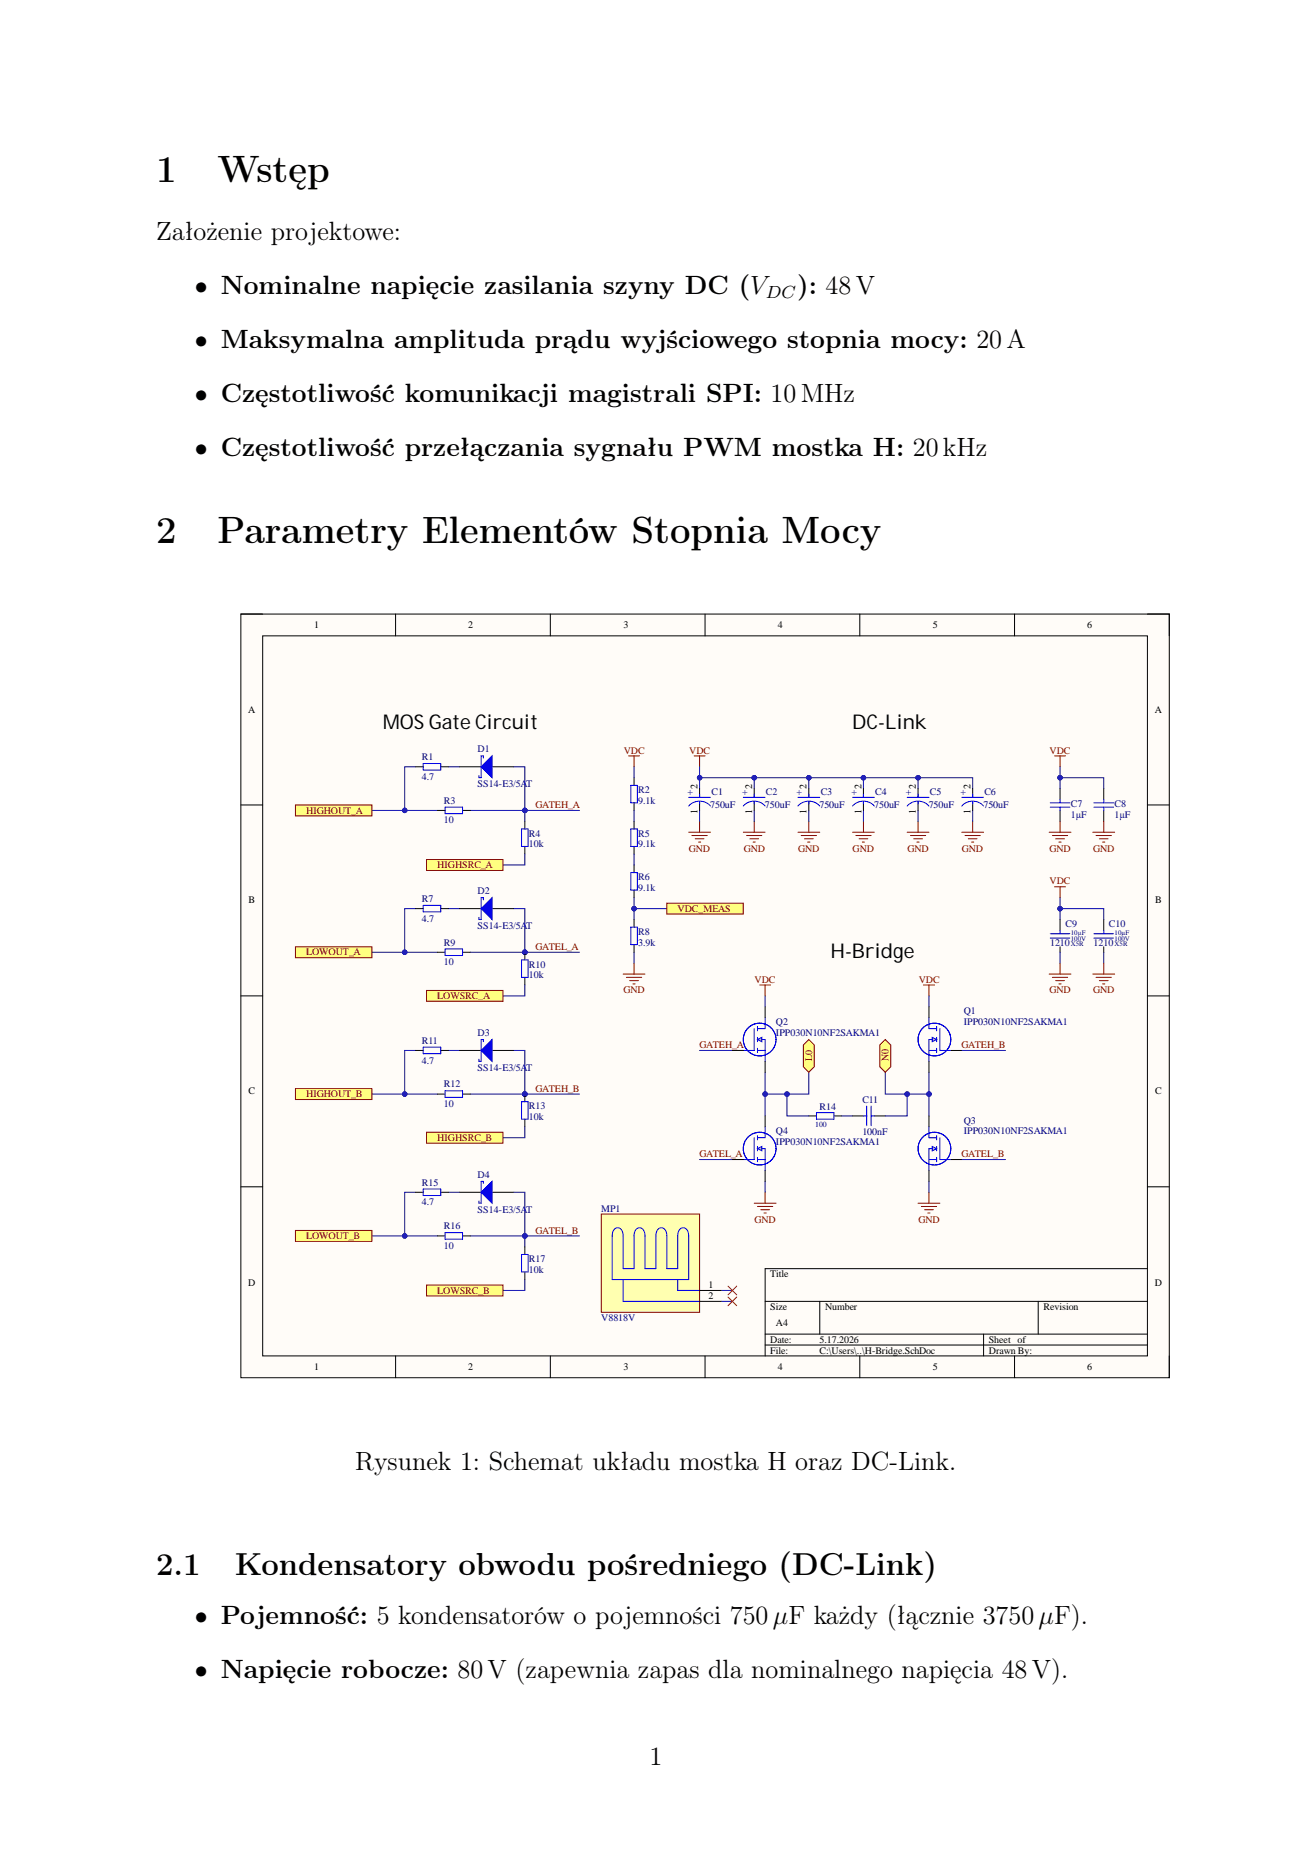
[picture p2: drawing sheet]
<svg xmlns="http://www.w3.org/2000/svg" width="210mm" height="297mm" viewBox="0 0 210 297" stroke-linecap="round" stroke-linejoin="round" font-family="sans-serif">
<path d="M38.6 98.3h148.6v122.3h-148.6z" fill-rule="evenodd" fill="#fffcf8"/>
<path d="M38.6 98.3h148.6v122.3h-148.6z" fill="none" stroke="#000" stroke-width=".16"/>
<path d="M42 101.8h141.7v115.3h-141.7z" fill-rule="evenodd" fill="#fffcf8"/>
<g fill="none" stroke="#000" stroke-width=".16">
<path d="M38.5 98.3h3.5M63.3 98.3v3.5M88.1 98.3v3.5M112.9 98.3v3.5M137.6 98.3v3.5M162.4 98.3v3.5M183.7 98.3h3.5v3.5M42 101.8h141.7v115.3h-141.7zM38.5 128.9h3.5M183.7 128.9h3.5M38.5 159.5h3.5M183.7 159.5h3.5"/>
<path d="M38.5 190h3.5M183.7 190h3.5M63.3 217.1v3.5M88.1 217.1v3.5M112.9 217.1v3.5M122.5 208.4h61.2M122.5 213.6h61.2M122.5 215.3h61.2M131.2 208.4v5.2M137.6 217.1v3.5M157.4 213.6v3.5M162.4 217.1v3.5"/>
<path d="M166.2 208.4v5.2M183.7 203.1h-61.2v14M187.2 217.1v3.5"/>
</g>
<path d="M112 126.3v-1.8h8.7v1.8" fill="none" stroke="#000080" stroke-width=".16"/>
<circle cx="112" cy="124.5" r=".35" fill="#000080"/>
<circle cx="112" cy="124.5" r=".35" fill="none" stroke="#000080" stroke-width=".16"/>
<circle cx="120.7" cy="124.5" r=".35" fill="#000080"/>
<g fill="none" stroke="#000080" stroke-width=".16">
<path d="M120.7 124.5h8.8v1.8"/>
<circle cx="120.7" cy="124.5" r=".35"/>
</g>
<circle cx="120.7" cy="124.5" r=".35" fill="#000080"/>
<circle cx="120.7" cy="124.5" r=".35" fill="none" stroke="#000080" stroke-width=".16"/>
<circle cx="129.5" cy="124.5" r=".35" fill="#000080"/>
<g fill="none" stroke="#000080" stroke-width=".16">
<path d="M129.5 124.5h26.2v1.8"/>
<circle cx="129.5" cy="124.5" r=".35"/>
</g>
<g fill="none" stroke="#800000" stroke-width=".16">
<path d="M110.2 133.2h3.5M110.8 133.8h2.4M111.3 134.3h1.4M111.8 134.8h.4M112 131.5v1.7M119 133.2h3.5M119.5 133.8h2.4M120 134.3h1.4M120.5 134.8h.4M120.7 131.5v1.7M127.7 133.2h3.5M128.2 133.8h2.5"/>
<path d="M128.8 134.3h1.4M129.3 134.8h.3M129.5 131.5v1.7M136.5 133.2h3.4M137 133.8h2.4M137.5 134.3h1.4M138 134.8h.4M138.2 131.5v1.7M145.2 133.2h3.5M145.7 133.8h2.5M146.2 134.3h1.4M146.8 134.8h.3"/>
<path d="M146.9 131.5v1.7M153.9 133.2h3.5M154.5 133.8h2.4M155 134.3h1.4M155.5 134.8h.4M155.7 131.5v1.7"/>
</g>
<circle cx="129.5" cy="124.5" r=".35" fill="#000080"/>
<circle cx="129.5" cy="124.5" r=".35" fill="none" stroke="#000080" stroke-width=".16"/>
<circle cx="138.2" cy="124.5" r=".35" fill="#000080"/>
<circle cx="138.2" cy="124.5" r=".35" fill="none" stroke="#000080" stroke-width=".16"/>
<circle cx="146.9" cy="124.5" r=".35" fill="#000080"/>
<g fill="none" stroke="#000080" stroke-width=".16">
<path d="M146.9 124.5v1.8"/>
<circle cx="146.9" cy="124.5" r=".35"/>
</g>
<circle cx="146.9" cy="124.5" r=".35" fill="#000080"/>
<g fill="none" stroke="#000080" stroke-width=".16">
<path d="M138.2 124.5v1.8"/>
<circle cx="146.9" cy="124.5" r=".35"/>
</g>
<circle cx="138.2" cy="124.5" r=".35" fill="#000080"/>
<g fill="none" stroke="#000080" stroke-width=".16">
<path d="M112 129.8v1.7M120.7 129.8v1.7M129.5 129.8v1.7M138.2 129.8v1.7M146.9 129.8v1.7M155.7 129.8v1.7M122.5 159.5v1.7M148.7 159.5v1.7"/>
<circle cx="138.2" cy="124.5" r=".35"/>
</g>
<g fill="none" stroke="#800000" stroke-width=".16">
<path d="M111.1 121h1.8M112 121v1.8M121.6 157.7h1.7M122.5 157.7v1.8M147.8 157.7h1.8M148.7 157.7v1.8M120.7 192.6h3.5M121.2 193.2h2.5M121.8 193.7h1.4M122.3 194.2h.3M122.5 190.9v1.7M146.9 192.6h3.5"/>
<path d="M147.5 193.2h2.4M148 193.7h1.4M148.5 194.2h.4M148.7 190.9v1.7"/>
</g>
<path d="M73.5 122.8h3.5M78.8 122.8h3.5" fill="none" stroke="#000" stroke-width=".16"/>
<path d="M77 122.8l1.8-1.8v3.5z" fill="#00f"/>
<path d="M77 122.8l1.8-1.8v3.5zM77.4 121.4v-.4h-.4v3.5h-.3v-.3" fill="none" stroke="#00f" stroke-width=".16"/>
<path d="M71.8 122.8h1.7M82.3 122.8h1.7v7" fill="none" stroke="#000080" stroke-width=".16"/>
<circle cx="84" cy="129.8" r=".35" fill="#000080"/>
<g fill="none" stroke="#000080" stroke-width=".16">
<path d="M66.5 122.8h-1.7v7h5.2"/>
<circle cx="84" cy="129.8" r=".35"/>
</g>
<circle cx="64.8" cy="129.8" r=".35" fill="#000080"/>
<g fill="none" stroke="#000080" stroke-width=".16">
<path d="M122.5 171.7v7"/>
<circle cx="64.8" cy="129.8" r=".35"/>
</g>
<circle cx="122.5" cy="175.2" r=".35" fill="#000080"/>
<g fill="none" stroke="#000080" stroke-width=".16">
<path d="M148.7 171.7v7"/>
<circle cx="122.5" cy="175.2" r=".35"/>
</g>
<circle cx="148.7" cy="175.2" r=".35" fill="#000080"/>
<circle cx="148.7" cy="175.2" r=".35" fill="none" stroke="#000080" stroke-width=".16"/>
<path d="M73.5 145.5h3.5M78.8 145.5h3.5" fill="none" stroke="#000" stroke-width=".16"/>
<path d="M78.8 143.7v3.5l-1.8-1.7z" fill="#00f"/>
<path d="M77.4 144.1v-.4h-.4v3.5h-.3v-.3M78.8 143.7v3.5l-1.8-1.7z" fill="none" stroke="#00f" stroke-width=".16"/>
<path d="M66.5 145.5h-1.7v7h5.2M71.8 145.5h1.7M82.3 145.5h1.7v7" fill="none" stroke="#000080" stroke-width=".16"/>
<circle cx="64.8" cy="152.5" r=".35" fill="#000080"/>
<circle cx="64.8" cy="152.5" r=".35" fill="none" stroke="#000080" stroke-width=".16"/>
<path d="M73.5 168.2h3.5M78.8 168.2h3.5" fill="none" stroke="#000" stroke-width=".16"/>
<path d="M78.8 166.4v3.5l-1.8-1.7z" fill="#00f"/>
<path d="M77.4 166.8v-.4h-.4v3.5h-.3v-.3M78.8 166.4v3.5l-1.8-1.7z" fill="none" stroke="#00f" stroke-width=".16"/>
<path d="M66.5 168.2h-1.7v7h5.2M71.8 168.2h1.7M82.3 168.2h1.7v7" fill="none" stroke="#000080" stroke-width=".16"/>
<circle cx="64.8" cy="175.2" r=".35" fill="#000080"/>
<circle cx="64.8" cy="175.2" r=".35" fill="none" stroke="#000080" stroke-width=".16"/>
<path d="M73.5 190.9h3.5M78.8 190.9h3.5" fill="none" stroke="#000" stroke-width=".16"/>
<path d="M77 190.9l1.8-1.8v3.5z" fill="#00f"/>
<path d="M77 190.9l1.8-1.8v3.5zM77.4 189.5v-.4h-.4v3.5h-.3v-.3" fill="none" stroke="#00f" stroke-width=".16"/>
<path d="M71.8 190.9h1.7M82.3 190.9h1.7v7" fill="none" stroke="#000080" stroke-width=".16"/>
<circle cx="84" cy="197.9" r=".35" fill="#000080"/>
<g fill="none" stroke="#000080" stroke-width=".16">
<path d="M66.5 190.9h-1.7v7h5.2"/>
<circle cx="84" cy="197.9" r=".35"/>
</g>
<circle cx="64.8" cy="197.9" r=".35" fill="#000080"/>
<g fill="none" stroke="#000080" stroke-width=".16">
<path d="M129.5 171.7v3.5h-7M122.5 189.1v1.8M148.7 189.1v1.8"/>
<circle cx="64.8" cy="197.9" r=".35"/>
</g>
<circle cx="122.5" cy="175.2" r=".35" fill="#000080"/>
<circle cx="122.5" cy="175.2" r=".35" fill="none" stroke="#000080" stroke-width=".16"/>
<circle cx="126" cy="175.2" r=".35" fill="#000080"/>
<g fill="none" stroke="#000080" stroke-width=".16">
<path d="M141.7 171.7v3.5h7"/>
<circle cx="126" cy="175.2" r=".35"/>
</g>
<circle cx="148.7" cy="175.2" r=".35" fill="#000080"/>
<circle cx="148.7" cy="175.2" r=".35" fill="none" stroke="#000080" stroke-width=".16"/>
<circle cx="145.2" cy="175.2" r=".35" fill="#000080"/>
<g fill="none" stroke="#000080" stroke-width=".16">
<path d="M169.7 126.3v-1.8h7v1.8"/>
<circle cx="145.2" cy="175.2" r=".35"/>
</g>
<path d="M169.7 126.3v1.7M169.7 129.8v1.7M176.7 126.3v1.7M176.7 129.8v1.7" fill="none" stroke="#000" stroke-width=".16"/>
<path d="M168.1 129.2h3.1M168.1 128.5h3.1M169.7 128v.5M169.7 129.2v.6M175.1 129.2h3.1M175.1 128.5h3.1M176.7 128v.5M176.7 129.2v.6" fill="none" stroke="#00f" stroke-width=".16"/>
<path d="M167.9 133.2h3.5M168.5 133.8h2.4M169 134.3h1.4M169.5 134.8h.3M169.7 131.5v1.7M174.9 133.2h3.5M175.4 133.8h2.5M176 134.3h1.4M176.5 134.8h.3M176.7 131.5v1.7" fill="none" stroke="#800000" stroke-width=".16"/>
<circle cx="169.7" cy="124.5" r=".35" fill="#000080"/>
<g fill="none" stroke="#000080" stroke-width=".16">
<path d="M59.5 129.8h5.3"/>
<circle cx="169.7" cy="124.5" r=".35"/>
</g>
<path d="M168.8 121h1.7M169.7 121v1.8" fill="none" stroke="#800000" stroke-width=".16"/>
<circle cx="64.8" cy="129.8" r=".35" fill="#000080"/>
<g fill="none" stroke="#000080" stroke-width=".16">
<path d="M59.5 152.5h5.3"/>
<circle cx="64.8" cy="129.8" r=".35"/>
</g>
<circle cx="64.8" cy="152.5" r=".35" fill="#000080"/>
<g fill="none" stroke="#000080" stroke-width=".16">
<path d="M59.5 175.2h5.3"/>
<circle cx="64.8" cy="152.5" r=".35"/>
</g>
<circle cx="64.8" cy="175.2" r=".35" fill="#000080"/>
<g fill="none" stroke="#000080" stroke-width=".16">
<path d="M59.5 197.9h5.3"/>
<circle cx="64.8" cy="175.2" r=".35"/>
</g>
<circle cx="64.8" cy="197.9" r=".35" fill="#000080"/>
<circle cx="64.8" cy="197.9" r=".35" fill="none" stroke="#000080" stroke-width=".16"/>
<path d="M129.5 166.4l.8 .9v3.5l-.8 .9-.9-.9v-3.5z" fill-rule="evenodd" fill="#ffff80"/>
<path d="M129.5 166.4l.8 .9v3.5l-.8 .9-.9-.9v-3.5z" fill="none" stroke="#800000" stroke-width=".16"/>
<path d="M141.7 166.4l.9 .9v3.5l-.9 .9-.9-.9v-3.5z" fill-rule="evenodd" fill="#ffff80"/>
<path d="M141.7 166.4l.9 .9v3.5l-.9 .9-.9-.9v-3.5z" fill="none" stroke="#800000" stroke-width=".16"/>
<path d="M47.3 128.9h12.2v1.7h-12.2z" fill-rule="evenodd" fill="#ffff80"/>
<path d="M47.3 128.9h12.2v1.7h-12.2z" fill="none" stroke="#800000" stroke-width=".16"/>
<path d="M47.3 151.6h12.2v1.7h-12.2z" fill-rule="evenodd" fill="#ffff80"/>
<path d="M47.3 151.6h12.2v1.7h-12.2z" fill="none" stroke="#800000" stroke-width=".16"/>
<path d="M47.3 174.3h12.2v1.7h-12.2z" fill-rule="evenodd" fill="#ffff80"/>
<path d="M47.3 174.3h12.2v1.7h-12.2z" fill="none" stroke="#800000" stroke-width=".16"/>
<path d="M47.3 197h12.2v1.8h-12.2z" fill-rule="evenodd" fill="#ffff80"/>
<path d="M47.3 197h12.2v1.8h-12.2z" fill="none" stroke="#800000" stroke-width=".16"/>
<path d="M112 122.8v1.7" fill="none" stroke="#000080" stroke-width=".16"/>
<circle cx="112" cy="124.5" r=".35" fill="#000080"/>
<g fill="none" stroke="#000080" stroke-width=".16">
<path d="M75.3 129.8h17.4"/>
<circle cx="112" cy="124.5" r=".35"/>
</g>
<circle cx="84" cy="129.8" r=".35" fill="#000080"/>
<g fill="none" stroke="#000080" stroke-width=".16">
<path d="M75.3 152.5h17.4M75.3 175.2h17.4M75.3 197.9h17.4"/>
<circle cx="84" cy="129.8" r=".35"/>
</g>
<circle cx="84" cy="197.9" r=".35" fill="#000080"/>
<g fill="none" stroke="#000080" stroke-width=".16">
<path d="M169.7 122.8v1.7M112 168.2h5.2M112 185.7h5.2"/>
<circle cx="84" cy="197.9" r=".35"/>
</g>
<circle cx="169.7" cy="124.5" r=".35" fill="#000080"/>
<circle cx="169.7" cy="124.5" r=".35" fill="none" stroke="#000080" stroke-width=".16"/>
<g fill="none" stroke="#00f" stroke-width=".16">
<path d="M120.7 164.7v3.5h-1.7M121.2 166.4h1.3v3.5M121.2 168.2h1.3M121.2 164.3v.7M121.2 166.1v.7M121.2 167.8v.7M122.5 162.9v1.8h-1.3"/>
<circle cx="121.6" cy="166.4" r="2.62"/>
</g>
<path d="M121.2 166.4l.7-.3v.7z" fill="#c0c0c0"/>
<g fill="none" stroke="#00f" stroke-width=".16">
<path d="M121.2 166.4l.7-.3v.7zM120.7 182.2v3.5h-1.7M121.2 183.9h1.3v3.5M121.2 185.7h1.3M121.2 181.8v.7M121.2 183.6v.7M121.2 185.3v.7M122.5 180.4v1.8h-1.3"/>
<circle cx="121.6" cy="183.9" r="2.62"/>
</g>
<path d="M117.2 168.2h1.8M122.5 161.2v1.7M122.5 169.9v1.8" fill="none" stroke="#000" stroke-width=".16"/>
<path d="M121.2 183.9l.7-.3v.7z" fill="#c0c0c0"/>
<g fill="none" stroke="#00f" stroke-width=".16">
<path d="M148.7 162.9v1.8h1.2M148.7 168.2h1.2M149.9 166.4h-1.2v3.5M149.9 164.3v.7M149.9 166.1v.7M149.9 167.8v.7M150.4 164.7v3.5h1.8M121.2 183.9l.7-.3v.7z"/>
<circle cx="149.6" cy="166.4" r="2.62"/>
</g>
<path d="M122.5 178.7v1.7M117.2 185.7h1.8M122.5 187.4v1.7" fill="none" stroke="#000" stroke-width=".16"/>
<path d="M149.2 166.1l.7 .3-.7 .4z" fill="#c0c0c0"/>
<g fill="none" stroke="#00f" stroke-width=".16">
<path d="M149.2 166.1l.7 .3-.7 .4zM148.7 180.4v1.8h1.2M148.7 185.7h1.2M149.9 183.9h-1.2v3.5M149.9 181.8v.7M149.9 183.6v.7M149.9 185.3v.7M150.4 182.2v3.5h1.8"/>
<circle cx="149.6" cy="183.9" r="2.62"/>
</g>
<path d="M148.7 161.2v1.7M148.7 169.9v1.8M152.2 168.2h1.7" fill="none" stroke="#000" stroke-width=".16"/>
<path d="M149.2 183.6l.7 .3-.7 .4z" fill="#c0c0c0"/>
<path d="M83.5 132.7h1v2.8h-1zM149.2 183.6l.7 .3-.7 .4z" fill="none" stroke="#00f" stroke-width=".16"/>
<path d="M84 131.5v1.2M84 135.5v1.2M148.7 178.7v1.7M148.7 187.4v1.7M152.2 185.7h1.7" fill="none" stroke="#000" stroke-width=".16"/>
<path d="M84 129.8v1.7" fill="none" stroke="#000080" stroke-width=".16"/>
<circle cx="84" cy="129.8" r=".35" fill="#000080"/>
<g fill="none" stroke="#000080" stroke-width=".16">
<path d="M84 197.9v1.7"/>
<circle cx="84" cy="129.8" r=".35"/>
</g>
<circle cx="84" cy="197.9" r=".35" fill="#000080"/>
<g fill="none" stroke="#000080" stroke-width=".16">
<path d="M84 136.7v1.8h-3.5M84 157.7v1.8h-3.5M84 180.4v1.8h-3.5M84 204.9v1.7h-3.5"/>
<circle cx="84" cy="197.9" r=".35"/>
</g>
<path d="M84 156.5v1.2M84 179.2v1.2M84 199.6v1.3M84 203.6v1.3" fill="none" stroke="#000" stroke-width=".16"/>
<path d="M83.5 153.7v2.8h1v-2.8M83.5 176.4v2.8h1v-2.8M83.5 200.9h1v2.7h-1z" fill="none" stroke="#00f" stroke-width=".16"/>
<path d="M68.3 137.6h12.2v1.8h-12.2z" fill-rule="evenodd" fill="#ffff80"/>
<path d="M68.3 137.6h12.2v1.8h-12.2z" fill="none" stroke="#800000" stroke-width=".16"/>
<path d="M68.3 158.6h12.2v1.7h-12.2z" fill-rule="evenodd" fill="#ffff80"/>
<path d="M68.3 158.6h12.2v1.7h-12.2z" fill="none" stroke="#800000" stroke-width=".16"/>
<path d="M68.3 181.3h12.2v1.7h-12.2z" fill-rule="evenodd" fill="#ffff80"/>
<path d="M68.3 181.3h12.2v1.7h-12.2z" fill="none" stroke="#800000" stroke-width=".16"/>
<path d="M68.3 205.7h12.2v1.8h-12.2z" fill-rule="evenodd" fill="#ffff80"/>
<path d="M68.3 205.7h12.2v1.8h-12.2z" fill="none" stroke="#800000" stroke-width=".16"/>
<path d="M101.5 124.5v1.2M101.5 128.5v1.3M101.5 131.5v1.2M101.5 135.5v1.2M101.5 138.5v1.2M101.5 142.5v1.2" fill="none" stroke="#000" stroke-width=".16"/>
<path d="M101 125.7h1v2.8h-1zM101 132.7h1v2.8h-1zM101 139.7h1v2.8h-1z" fill="none" stroke="#00f" stroke-width=".16"/>
<path d="M101.5 129.8v1.7M101.5 136.7v1.8M101.5 143.7v3.5" fill="none" stroke="#000080" stroke-width=".16"/>
<circle cx="101.5" cy="145.5" r=".35" fill="#000080"/>
<g fill="none" stroke="#000080" stroke-width=".16">
<path d="M101.5 122.8v1.7M101.5 152.5v1.7M101.5 145.5h5.2"/>
<circle cx="101.5" cy="145.5" r=".35"/>
</g>
<path d="M100.6 121h1.8M101.5 121v1.8M99.7 156h3.5M100.3 156.5h2.4M100.8 157h1.4M101.3 157.5h.4M101.5 154.2v1.8" fill="none" stroke="#800000" stroke-width=".16"/>
<path d="M101.5 147.2v1.2M101.5 151.2v1.3" fill="none" stroke="#000" stroke-width=".16"/>
<path d="M101 148.4h1v2.8h-1z" fill="none" stroke="#00f" stroke-width=".16"/>
<circle cx="101.5" cy="145.5" r=".35" fill="#000080"/>
<circle cx="101.5" cy="145.5" r=".35" fill="none" stroke="#000080" stroke-width=".16"/>
<path d="M106.7 144.6h12.3v1.8h-12.3z" fill-rule="evenodd" fill="#ffff80"/>
<path d="M106.7 144.6h12.3v1.8h-12.3z" fill="none" stroke="#800000" stroke-width=".16"/>
<g fill="none" stroke="#000" stroke-width=".16">
<path d="M112 126.3v1.4M112 128.4v1.4M120.7 126.3v1.4M120.7 128.4v1.4M129.5 126.3v1.4M129.5 128.4v1.4M138.2 126.3v1.4M138.2 128.4v1.4M146.9 126.3v1.4M146.9 128.4v1.4M155.7 126.3v1.4M155.7 128.4v1.4"/>
<path d="M169.7 147.2v1.8M169.7 151.6v.9M176.7 147.2v1.8M176.7 151.6v.9"/>
</g>
<g fill="none" stroke="#00f" stroke-width=".16">
<path d="M110.2 129.1a2.34 2.34 0 0 1 3.5 0M110.2 127.7h3.5M112 127.1v.6M112 128.4v.3M119 129.1a2.34 2.34 0 0 1 3.5 0M119 127.7h3.5M120.7 127.1v.6M120.7 128.4v.3M127.7 129.1a2.35 2.35 0 0 1 3.5 0M127.7 127.7h3.5M129.5 127.1v.6M129.5 128.4v.3"/>
<path d="M136.5 129.1a2.34 2.34 0 0 1 3.4 0M136.5 127.7h3.4M138.2 127.1v.6M138.2 128.4v.3M145.2 129.1a2.34 2.34 0 0 1 3.5 0M145.2 127.7h3.5M146.9 127.1v.6M146.9 128.4v.3M153.9 129.1a2.34 2.34 0 0 1 3.5 0M153.9 127.7h3.5M155.7 127.1v.6M155.7 128.4v.3"/>
<path d="M168.1 150.2h3.1M168.1 149.5h3.1M169.7 149v.5M175.1 150.2h3.1M175.1 149.5h3.1M176.7 149v.5"/>
</g>
<path d="M169.7 147.2v-1.7h7v1.7" fill="none" stroke="#000080" stroke-width=".16"/>
<circle cx="169.7" cy="145.5" r=".35" fill="#000080"/>
<g fill="none" stroke="#000080" stroke-width=".16">
<path d="M169.7 143.7v1.8M169.7 152.5v1.7M176.7 152.5v1.7"/>
<circle cx="169.7" cy="145.5" r=".35"/>
</g>
<path d="M167.9 156h3.5M168.5 156.5h2.4M169 157h1.4M169.5 157.5h.3M169.7 154.2v1.8M174.9 156h3.5M175.4 156.5h2.5M176 157h1.4M176.5 157.5h.3M176.7 154.2v1.8" fill="none" stroke="#800000" stroke-width=".16"/>
<circle cx="169.7" cy="145.5" r=".35" fill="#000080"/>
<g fill="none" stroke="#000080" stroke-width=".16">
<path d="M145.2 175.2v3.5h-3.5M153.9 168.2h7M153.9 185.7h7"/>
<circle cx="169.7" cy="145.5" r=".35"/>
</g>
<path d="M168.8 142h1.7M169.7 142v1.7" fill="none" stroke="#800000" stroke-width=".16"/>
<g fill="none" stroke="#000" stroke-width=".16">
<path d="M66.5 122.8h1.2M70 129.8h1.2M70.5 122.8h1.3M74 129.8h1.3M66.5 145.5h1.2M70 152.5h1.2M70.5 145.5h1.3M74 152.5h1.3M66.5 168.2h1.2M70 175.2h1.2M70.5 168.2h1.3M74 175.2h1.3"/>
<path d="M129.5 178.7h1.2M133.5 178.7h1.2M136.5 178.7h1.7M139.9 178.7h1.8M66.5 190.9h1.2M70 197.9h1.2M70.5 190.9h1.3M74 197.9h1.3"/>
</g>
<g fill="none" stroke="#00f" stroke-width=".16">
<path d="M67.7 122.2h2.8v1.1h-2.8zM71.2 129.2h2.8v1.1h-2.8zM67.7 145h2.8v1h-2.8zM71.2 151.9h2.8v1.1h-2.8zM67.7 167.7h2.8v1h-2.8zM71.2 174.6h2.8v1.1h-2.8zM130.7 178.1h2.8v1.1h-2.8zM138.2 178.7h.5M138.7 177.1v3.1M139.4 178.7h.5M139.4 177.1v3.1M67.7 190.4h2.8v1h-2.8z"/>
<path d="M71.2 197.4h2.8v1h-2.8z"/>
</g>
<circle cx="145.2" cy="175.2" r=".35" fill="#000080"/>
<g fill="none" stroke="#000080" stroke-width=".16">
<path d="M126 175.2v3.5h3.5M134.7 178.7h1.8"/>
<circle cx="145.2" cy="175.2" r=".35"/>
</g>
<circle cx="126" cy="175.2" r=".35" fill="#000080"/>
<circle cx="126" cy="175.2" r=".35" fill="none" stroke="#000080" stroke-width=".16"/>
<path d="M96.2 194.4h15.8v15.7h-15.8z" fill-rule="evenodd" fill="#ffffb0"/>
<path d="M96.2 194.4h15.8v15.7h-15.8z" fill="none" stroke="#800000" stroke-width=".16"/>
<path d="M98.3 196.8a.83 .83 0 0 1 1-.1 .83 .83 0 0 1 .4 .9v5.5h1.8v-5.2a1 1 0 0 1 1.1-1.3l.4 .4 .2 .7v5.4h1.8v-5.2a1 1 0 0 1 1.1-1.3l.4 .4 .2 .6v5.5h1.8v-5.2a1 1 0 0 1 1.1-1.3l.4 .4 .2 .7v7.2h-12.2v-7.2l.1-.5zM99.7 204.9v3.5h12.3M108.5 204.9v1.7h3.5" fill="none" stroke="#00f" stroke-width=".16"/>
<path d="M112 206.6h3.5M112 208.4h3.5" fill="none" stroke="#000" stroke-width=".16"/>
<path d="M115.5 206.6h1.7M115.5 208.4h1.7" fill="none" stroke="#000080" stroke-width=".16"/>
<path d="M116.5 205.9l1.4 1.4M116.5 207.7l1.4 1.4M117.9 205.9l-1.4 1.4M117.9 207.7l-1.4 1.4" fill="none" stroke="#f00" stroke-width=".16"/>
<g font-size="6.1">
<text x="25" y="29.2">1</text>
<text x="34.8" y="29.2">Wstęp</text>
<text x="25" y="87">2</text>
<text x="34.8" y="87">Parametry Elementów Stopnia Mocy</text>
</g>
<g font-size="5.1">
<text x="25" y="252.2">2.1</text>
<text x="37.7" y="252.2">Kondensatory obwodu pośredniego (DC-Link)</text>
</g>
<g font-size="4.2">
<text x="25" y="38.5">Założenie projektowe:</text>
<text x="31.2" y="47.1">• Nominalne napięcie zasilania szyny DC (V</text>
<text x="127.6" y="47.1">): 48V</text>
<text x="31.2" y="55.7">• Maksymalna amplituda prądu wyjściowego stopnia mocy: 20A</text>
<text x="31.2" y="64.3">• Częstotliwość komunikacji magistrali SPI: 10MHz</text>
<text x="31.2" y="72.9">• Częstotliwość przełączania sygnału PWM mostka H: 20kHz</text>
<text x="56.8" y="235.4">Rysunek 1: Schemat układu mostka H oraz DC-Link.</text>
<text x="31.2" y="260">• Pojemność: 5 kondensatorów o pojemności 750µF każdy (łącznie 3750µF).</text>
<text x="31.2" y="268.6">• Napięcie robocze: 80V (zapewnia zapas dla nominalnego napięcia 48V).</text>
<text x="104" y="282.5">1</text>
</g>
<g font-size="3.3">
<text x="61.3" y="116.8">MOS Gate Circuit</text>
<text x="136.4" y="116.8">DC-Link</text>
<text x="132.9" y="153.5">H-Bridge</text>
</g>
<text font-size="2.8" x="122.6" y="47.7">DC</text>
<text font-size="2.1" fill="#00f" x="83.5" y="153.5">PIR1002</text>
<text font-size="1.9" fill="#00f" x="83.5" y="176.1">PIR1302</text>
<g font-size="1.6">
<text x="50.3" y="100.5">1</text>
<text x="75" y="100.5">2</text>
<text x="99.8" y="100.5">3</text>
<text x="124.5" y="100.5">4</text>
<text x="149.3" y="100.5">5</text>
<text x="174" y="100.5">6</text>
<text x="39.7" y="114.1">A</text>
<text x="184.8" y="114.1">A</text>
<text x="111.6" y="130.3" transform="rotate(-90 111.6 130.3)">1</text>
<text x="111.6" y="126.3" transform="rotate(-90 111.6 126.3)">2</text>
<text x="120.4" y="130.3" transform="rotate(-90 120.4 130.3)">1</text>
<text x="120.4" y="126.3" transform="rotate(-90 120.4 126.3)">2</text>
<text x="129.1" y="130.3" transform="rotate(-90 129.1 130.3)">1</text>
<text x="129.1" y="126.3" transform="rotate(-90 129.1 126.3)">2</text>
<text x="137.9" y="130.3" transform="rotate(-90 137.9 130.3)">1</text>
<text x="137.9" y="126.3" transform="rotate(-90 137.9 126.3)">2</text>
<text x="146.6" y="130.3" transform="rotate(-90 146.6 130.3)">1</text>
<text x="146.6" y="126.3" transform="rotate(-90 146.6 126.3)">2</text>
<text x="155.4" y="130.3" transform="rotate(-90 155.4 130.3)">1</text>
<text x="155.4" y="126.3" transform="rotate(-90 155.4 126.3)">2</text>
<text x="39.8" y="144.6">B</text>
<text x="184.9" y="144.6">B</text>
<text x="39.8" y="175.2">C</text>
<text x="184.9" y="175.2">C</text>
<text x="39.7" y="205.8">D</text>
<text x="113.4" y="206.3">1</text>
<text x="113.4" y="208">2</text>
<text x="123.3" y="204.5">Title</text>
<text x="123.3" y="209.7">Size</text>
<text x="132.1" y="209.7">Number</text>
<text x="167" y="209.7">Revision</text>
<text x="184.8" y="205.8">D</text>
<text x="123.3" y="215">Date:</text>
<text x="124.2" y="212.4">A4</text>
<text x="131.2" y="215">5.17.2026</text>
<text x="158.3" y="215">Sheet of</text>
<text x="50.3" y="219.3">1</text>
<text x="75" y="219.3">2</text>
<text x="99.8" y="219.3">3</text>
<text x="123.3" y="216.7">File:</text>
<text x="124.5" y="219.3">4</text>
<text x="131.2" y="216.7">C:\Users\..\H-Bridge.SchDoc</text>
<text x="149.3" y="219.3">5</text>
<text x="158.3" y="216.7">Drawn By:</text>
<text x="174" y="219.3">6</text>
</g>
<g font-size="1.6" fill="#000080">
<text x="67.5" y="124.8">4.7</text>
<text x="67.5" y="121.7">R1</text>
<text x="76.5" y="120.5">D1</text>
<text x="71" y="131.8">10</text>
<text x="71" y="128.7">R3</text>
<text x="76.5" y="126.1">SS14-E3/5A</text>
<text x="84.2" y="126.1">T</text>
<text x="102.2" y="128.7">9.1k</text>
<text x="102.2" y="126.9">R2</text>
<text x="110" y="127.3">+</text>
<text x="113.7" y="129.4">750uF</text>
<text x="113.9" y="127.3">C1</text>
<text x="118.8" y="127.3">+</text>
<text x="122.4" y="129.4">750uF</text>
<text x="122.6" y="127.3">C2</text>
<text x="127.5" y="127.3">+</text>
<text x="131.2" y="129.4">750uF</text>
<text x="131.4" y="127.3">C3</text>
<text x="136.3" y="127.3">+</text>
<text x="139.9" y="129.4">750uF</text>
<text x="140.1" y="127.3">C4</text>
<text x="145" y="127.3">+</text>
<text x="148.6" y="129.4">750uF</text>
<text x="148.8" y="127.3">C5</text>
<text x="153.8" y="127.3">+</text>
<text x="157.4" y="129.4">750uF</text>
<text x="157.6" y="127.3">C6</text>
<text x="171.4" y="131">1µF</text>
<text x="171.4" y="129.2">C7</text>
<text x="178.4" y="131">1µF</text>
<text x="178.4" y="129.2">C8</text>
<text x="84.7" y="135.7">10k</text>
<text x="84.7" y="133.9">R4</text>
<text x="102.2" y="135.7">9.1k</text>
<text x="102.2" y="133.9">R5</text>
<text x="76.5" y="143.2">D2</text>
<text x="102.2" y="142.6">9.1k</text>
<text x="102.2" y="140.9">R6</text>
<text x="67.5" y="147.6">4.7</text>
<text x="67.5" y="144.4">R7</text>
<text x="76.5" y="148.8">SS14-E3/5A</text>
<text x="84.2" y="148.8">T</text>
<text x="102.2" y="149.7">R8</text>
<text x="170.5" y="148.5">C9</text>
<text x="177.5" y="148.5">C10</text>
<text x="71" y="154.6">10</text>
<text x="71" y="151.4">R9</text>
<text x="84.7" y="154.9">R10</text>
<text x="102.2" y="151.4">3.9k</text>
<text x="168.1" y="151.4">1210</text>
<text x="175.1" y="151.4">1210</text>
<text x="84.7" y="156.7">10k</text>
<text x="67.5" y="167.1">R11</text>
<text x="76.5" y="165.9">D3</text>
<text x="124.2" y="164.2">Q2</text>
<text x="124.2" y="165.9">IPP030N10NF2SAKMA1</text>
<text x="154.3" y="162.4">Q1</text>
<text x="154.3" y="164.2">IPP030N10NF2SAKMA1</text>
<text x="67.5" y="170.3">4.7</text>
<text x="76.5" y="171.5">SS14-E3/5A</text>
<text x="84.2" y="171.5">T</text>
<text x="71" y="177.2">10</text>
<text x="71" y="174.1">R12</text>
<text x="84.7" y="179.3">10k</text>
<text x="84.7" y="177.6">R13</text>
<text x="131.2" y="177.8">R14</text>
<text x="138" y="176.5">C11</text>
<text x="154.3" y="179.9">Q3</text>
<text x="124.2" y="181.6">Q4</text>
<text x="124.2" y="183.3">IPP030N10NF2SAKMA1</text>
<text x="138" y="181.8">100nF</text>
<text x="154.3" y="181.6">IPP030N10NF2SAKMA1</text>
<text x="67.5" y="189.9">R15</text>
<text x="76.5" y="188.6">D4</text>
<text x="67.5" y="193">4.7</text>
<text x="71" y="196.8">R16</text>
<text x="76.5" y="194.2">SS14-E3/5A</text>
<text x="84.2" y="194.2">T</text>
<text x="96.2" y="194">MP1</text>
<text x="71" y="200">10</text>
<text x="84.7" y="203.8">10k</text>
<text x="84.7" y="202.1">R17</text>
<text x="96.2" y="211.5">V8818V</text>
</g>
<g font-size="1.6" fill="#800000">
<text x="99.9" y="120.7">VDC</text>
<text x="110.3" y="120.7">VDC</text>
<text x="168" y="120.7">VDC</text>
<text x="49" y="130.3">HIGHOUT_A</text>
<text x="85.7" y="129.4">GATEH_A</text>
<text x="110.3" y="136.4">GND</text>
<text x="119" y="136.4">GND</text>
<text x="127.8" y="136.4">GND</text>
<text x="136.5" y="136.4">GND</text>
<text x="145.2" y="136.4">GND</text>
<text x="154" y="136.4">GND</text>
<text x="168" y="136.4">GND</text>
<text x="175" y="136.4">GND</text>
<text x="70" y="139">HIGHSRC_A</text>
<text x="168" y="141.6">VDC</text>
<text x="108.5" y="146">VDC_MEAS</text>
<text x="49" y="153">LOWOUT_A</text>
<text x="85.7" y="152.1">GATEL_A</text>
<text x="70" y="160">LOWSRC_A</text>
<text x="99.8" y="159.1">GND</text>
<text x="120.8" y="157.3">VDC</text>
<text x="147" y="157.3">VDC</text>
<text x="168" y="159.1">GND</text>
<text x="175" y="159.1">GND</text>
<text x="112" y="167.8">GATEH_A</text>
<text x="153.9" y="167.8">GATEH_B</text>
<text x="130" y="169.9" transform="rotate(-90 130 169.9)">L0</text>
<text x="142.2" y="169.9" transform="rotate(-90 142.2 169.9)">N0</text>
<text x="49" y="175.7">HIGHOUT_B</text>
<text x="85.7" y="174.8">GATEH_B</text>
<text x="70" y="182.6">HIGHSRC_B</text>
<text x="112" y="185.3">GATEL_A</text>
<text x="153.9" y="185.3">GATEL_B</text>
<text x="85.7" y="197.5">GATEL_B</text>
<text x="120.7" y="195.8">GND</text>
<text x="147" y="195.8">GND</text>
<text x="49" y="198.4">LOWOUT_B</text>
<text x="70" y="207.1">LOWSRC_B</text>
</g>
<text font-size="1.3" fill="#000080" x="130.5" y="180.4">100</text>
<g font-size="1.1" fill="#000080">
<text x="171.4" y="149.8">10µF</text>
<text x="178.4" y="149.8">10µF</text>
<text x="171.4" y="151.5">X5R</text>
<text x="171.4" y="150.6">100V</text>
<text x="178.4" y="151.5">X5R</text>
<text x="178.4" y="150.6">100V</text>
</g>
</svg>
